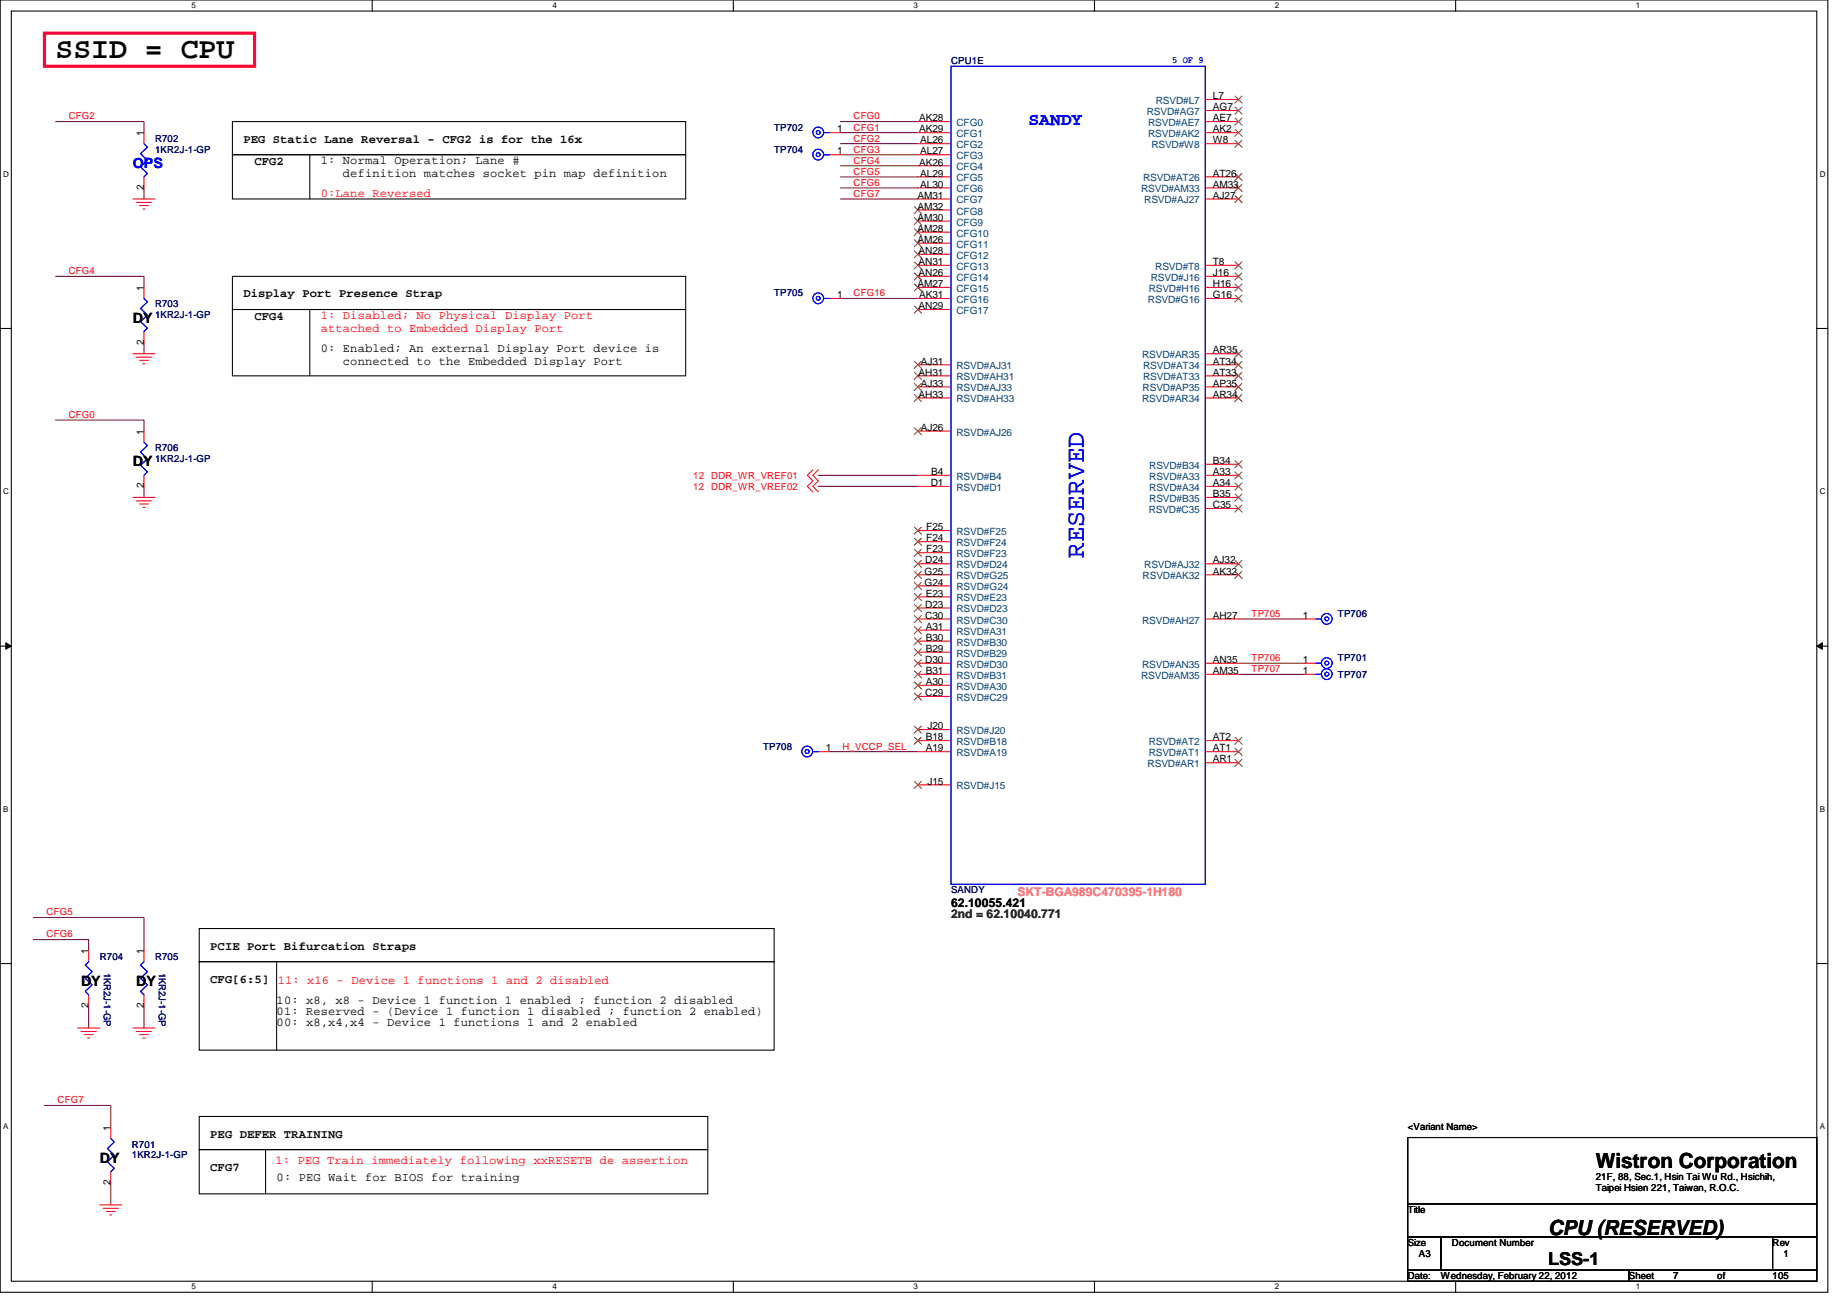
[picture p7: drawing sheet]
<svg xmlns="http://www.w3.org/2000/svg" width="297mm" height="210mm" viewBox="0 0 297 210" stroke-linecap="round" stroke-linejoin="round" font-family="sans-serif">
<path d="M0 0h294v207.9h-294zM1.8 1.8h290.4v204.3h-290.4z" fill="none" stroke="#000" stroke-width=".17"/>
<g fill="#fff">
<path d="M30.8 .2h.7v1.4h-.7z"/>
<path d="M30.8 206.2h.7v1.4h-.7z"/>
</g>
<path d="M59.9 0v1.8M59.9 206.1v1.8" fill="none" stroke="#000" stroke-width=".17"/>
<g fill="#fff">
<path d="M88.9 .2h.6v1.4h-.6z"/>
<path d="M88.9 206.2h.6v1.4h-.6z"/>
</g>
<path d="M117.9 0v1.8M117.9 206.1v1.8" fill="none" stroke="#000" stroke-width=".17"/>
<g fill="#fff">
<path d="M146.9 .2h.7v1.4h-.7z"/>
<path d="M146.9 206.2h.7v1.4h-.7z"/>
</g>
<path d="M176 0v1.8M176 206.1v1.8" fill="none" stroke="#000" stroke-width=".17"/>
<g fill="#fff">
<path d="M205 .2h.7v1.4h-.7z"/>
<path d="M205 206.2h.7v1.4h-.7z"/>
</g>
<path d="M234.1 0v1.8M234.1 206.1v1.8" fill="none" stroke="#000" stroke-width=".17"/>
<g fill="#fff">
<path d="M263.1 .2h.7v1.4h-.7z"/>
<path d="M263.1 206.2h.7v1.4h-.7z"/>
<path d="M.5 27.3h.9v1.4h-.9z"/>
<path d="M292.6 27.3h.9v1.4h-.9z"/>
<path d="M.5 78.4h.9v1.4h-.9z"/>
<path d="M292.6 78.4h.9v1.4h-.9z"/>
</g>
<path d="M0 52.8h1.8M292.2 52.8h1.8" fill="none" stroke="#000" stroke-width=".17"/>
<g fill="#fff">
<path d="M.5 129.5h.8v1.4h-.8z"/>
<path d="M292.6 129.5h.9v1.4h-.9z"/>
</g>
<path d="M0 103.9h1.8M292.2 103.9h1.8" fill="none" stroke="#000" stroke-width=".17"/>
<path d="M.9 103.4l.9 .5-.9 .5zM292.2 103.9l.9-.5v1z" fill="#000"/>
<path d="M.9 103.4l.9 .5-.9 .5zM292.2 103.9l.9-.5v1z" fill="none" stroke="#000" stroke-width=".16"/>
<g fill="#fff">
<path d="M.5 180.5h.8v1.4h-.8z"/>
<path d="M292.6 180.5h.9v1.4h-.9z"/>
</g>
<g fill="none" stroke="#000" stroke-width=".17">
<path d="M37.4 19.6h72.9v5.3h-72.9zM37.4 24.9h72.9v7.1h-72.9zM49.8 24.9v7.1M37.4 49.8h72.9v10.7h-72.9zM37.4 44.4h72.9v5.4h-72.9zM49.8 49.8v10.7M0 155h1.8M32 149.4h92.5v5.3h-92.5zM32 154.7h92.5v14.2h-92.5zM44.5 154.7v14.2M292.2 155h1.8M32 179.6h81.8v5.3h-81.8z"/>
<path d="M32 184.9h81.8v7.1h-81.8zM42.7 184.9v7.1M226.4 183h65.8v10.6h-65.8zM226.4 193.6h65.8v5.4h-65.8zM226.4 199h5.3v5.3h-5.3zM231.7 199h53.4v5.3h-53.4zM285.1 199h7.1v5.3h-7.1zM226.4 204.3h35.6v1.8h-35.6zM262 204.3h30.2v1.8h-30.2z"/>
</g>
<g fill="none" stroke="#800040" stroke-width=".17">
<path d="M8.9 19.6h14.3v1.7M135.2 19.6h12.4M23.2 30.2v1.8M135.2 26.7h12.4M135.2 23.1h12.4M135.2 28.4h12.4M135.2 30.2h12.4M135.2 32h12.4M135.2 24.9h12.4M135.2 21.3h12.4M8.9 44.4h14.3v1.8M23.2 55.1v1.8"/>
<path d="M135.2 48h12.4M8.9 67.6h14.3v1.7M23.2 78.2v1.8M131.6 76.5h16M131.6 78.2h16M199.2 99.6h10.6M199.2 106.7h10.6M199.2 108.5h10.6M133.4 120.9h14.2M5.4 151.1h8.9v1.8M5.4 147.6h17.8v5.3M7.2 177.8h10.6v3.6"/>
<path d="M14.3 161.8v3.6M23.2 161.8v3.6M17.8 190.2v3.6"/>
</g>
<g fill="none" stroke="#f00" stroke-width=".17">
<path d="M147.6 19.6h5.3M193.8 19.6h5.4M193.8 16h5.4M193.8 17.8h5.4M21.4 32h3.5M21.9 32.6h2.5M22.4 33.1h1.5M23 33.6h.3M23.2 21.3v1.8M23.2 28.4v1.8M133.4 24.9h1.8M133.4 21.3h1.8"/>
<path d="M147.6 24.9h5.3M147.6 21.3h5.3M147.6 23.1h5.3M147.6 26.7h5.3M147.6 28.4h5.3M147.6 30.2h5.3M147.6 32h5.3M147.6 33.8h5.3M147.6 35.6h5.3M147.6 37.3h5.3M147.6 39.1h5.3M193.8 21.3h5.4"/>
<path d="M193.8 23.1h5.4M193.8 28.4h5.4M193.8 30.2h5.4M193.8 32h5.4M21.4 56.9h3.5M21.9 57.4h2.5M22.4 58h1.5M23 58.5h.3M23.2 46.2v1.8M23.2 53.3v1.8M133.4 48h1.8M147.6 40.9h5.3"/>
<path d="M147.6 42.7h5.3M147.6 44.4h5.3M147.6 46.2h5.3M147.6 48h5.3M147.6 49.8h5.3M147.6 58.7h5.3M193.8 42.7h5.4M193.8 44.4h5.4M193.8 46.2h5.4M193.8 48h5.4M193.8 58.7h5.4M193.8 56.9h5.4"/>
<path d="M23.2 69.3v1.8M23.2 76.5v1.7M130.7 75.6l-.9 .9 .9 .8-.9 .9 .9 .9M131.6 75.6l-.9 .9 .9 .8-.9 .9 .9 .9M147.6 60.5h5.3M147.6 64h5.3M147.6 76.5h5.3M147.6 78.2h5.3M147.6 62.2h5.3M147.6 69.3h5.3M193.8 60.5h5.4M193.8 64h5.4"/>
<path d="M193.8 74.7h5.4M193.8 76.5h5.4M193.8 78.2h5.4M193.8 62.2h5.4M21.4 80h3.5M21.9 80.6h2.5M22.4 81.1h1.5M23 81.6h.3M147.6 99.6h5.3M147.6 90.7h5.3M147.6 92.5h5.3M147.6 97.8h5.3"/>
<path d="M147.6 85.3h5.3M147.6 87.1h5.3M147.6 94.2h5.3M147.6 96h5.3M147.6 88.9h5.3M193.8 99.6h5.4M193.8 80h5.4M193.8 81.8h5.4M193.8 90.7h5.4M193.8 92.5h5.4M209.8 99.6h1.8M147.6 108.5h5.3"/>
<path d="M147.6 119.1h5.3M147.6 101.3h5.3M147.6 103.1h5.3M147.6 106.7h5.3M147.6 104.9h5.3M147.6 110.2h5.3M147.6 112h5.3M147.6 117.3h5.3M193.8 108.5h5.4M193.8 119.1h5.4M193.8 106.7h5.4M209.8 108.5h1.8"/>
<path d="M209.8 106.7h1.8M131.6 120.9h1.8M147.6 120.9h5.3M147.6 126.2h5.3M193.8 120.9h5.4M193.8 122.7h5.4M14.3 152.9v1.8M23.2 152.9v1.8M12.5 165.4h3.5M13 165.9h2.5M13.5 166.4h1.5M14.1 167h.3"/>
<path d="M14.3 160v1.8M21.4 165.4h3.5M21.9 165.9h2.5M22.4 166.4h1.5M23 167h.3M23.2 160v1.8M16 193.8h3.6M16.6 194.4h2.4M17.1 194.9h1.4M17.6 195.4h.4M17.8 181.4v1.7M17.8 188.5v1.7"/>
</g>
<path d="M7.2 5.3h33.7v5.4h-33.7z" fill="none" stroke="#f00" stroke-width=".51"/>
<g fill="none" stroke="#00f" stroke-width=".17">
<path d="M152.9 10.7h40.9v131.5h-40.9zM23.2 23.1l.5 .6-1.1 1 1.1 1.1-1.1 1 1.1 1.1-.5 .5M132.5 24.9h.9M132.5 21.3h.9M23.2 48l.5 .6-1.1 1 1.1 1.1-1.1 1 1.1 1.1-.5 .5M132.5 48h.9M23.2 71.1l.5 .6-1.1 1 1.1 1.1-1.1 1 1.1 1.1-.5 .6M211.6 99.6h.9M211.6 108.5h.9M211.6 106.7h.9M130.7 120.9h.9M14.3 154.7l-.6 .5 1.1 1.1-1.1 1.1 1.1 1-1.1 1.1 .6 .5"/>
<path d="M23.2 154.7l-.6 .5 1.1 1.1-1.1 1.1 1.1 1-1.1 1.1 .6 .5M17.8 183.1l.6 .6-1.1 1 1.1 1.1-1.1 1.1 1.1 1-.6 .6"/>
<circle cx="131.6" cy="21.3" r=".32"/>
<circle cx="131.6" cy="24.9" r=".32"/>
<circle cx="131.6" cy="21.3" r=".87"/>
<circle cx="131.6" cy="24.9" r=".87"/>
<circle cx="131.6" cy="48" r=".32"/>
<circle cx="131.6" cy="48" r=".87"/>
<circle cx="213.4" cy="99.5" r=".32"/>
<circle cx="213.4" cy="99.5" r=".87"/>
<circle cx="213.4" cy="106.7" r=".32"/>
<circle cx="213.4" cy="108.4" r=".32"/>
<circle cx="213.4" cy="106.7" r=".87"/>
<circle cx="213.4" cy="108.4" r=".87"/>
<circle cx="129.8" cy="120.9" r=".32"/>
<circle cx="129.8" cy="120.9" r=".87"/>
</g>
<g fill="none" stroke="#804000" stroke-width=".16">
<path d="M198.6 19l1.2 1.2M198.6 15.5l1.2 1.1M198.6 17.2l1.2 1.2M199.7 19l-1.1 1.2M199.7 15.5l-1.1 1.1M199.7 17.2l-1.1 1.2M147.1 33.2l1.1 1.2M147.1 35l1.1 1.2M147.1 36.8l1.1 1.1M147.1 38.6l1.1 1.1M148.2 33.2l-1.2 1.2M148.2 35l-1.2 1.2"/>
<path d="M148.2 36.8l-1.2 1.1M148.2 38.6l-1.2 1.1M198.6 29.7l1.2 1.1M198.6 31.5l1.2 1.1M198.6 20.8l1.2 1.1M198.6 22.6l1.2 1.1M198.6 27.9l1.2 1.1M199.7 29.7l-1.1 1.1M199.7 31.5l-1.1 1.1M199.7 20.8l-1.1 1.1M199.7 22.6l-1.1 1.1M199.7 27.9l-1.1 1.1"/>
<path d="M147.1 40.3l1.1 1.2M147.1 42.1l1.1 1.2M147.1 43.9l1.1 1.1M147.1 45.7l1.1 1.1M147.1 49.2l1.1 1.2M147.1 58.1l1.1 1.2M147.1 59.9l1.1 1.1M148.2 40.3l-1.2 1.2M148.2 42.1l-1.2 1.2M148.2 43.9l-1.2 1.1M148.2 45.7l-1.2 1.1M148.2 49.2l-1.2 1.2"/>
<path d="M148.2 58.1l-1.2 1.2M148.2 59.9l-1.2 1.1M198.6 43.9l1.2 1.1M198.6 58.1l1.2 1.2M198.6 45.7l1.2 1.1M198.6 47.5l1.2 1.1M198.6 56.3l1.2 1.2M198.6 59.9l1.2 1.1M198.6 42.1l1.2 1.2M199.7 43.9l-1.1 1.1M199.7 58.1l-1.1 1.2M199.7 45.7l-1.1 1.1"/>
<path d="M199.7 47.5l-1.1 1.1M199.7 56.3l-1.1 1.2M199.7 59.9l-1.1 1.1M199.7 42.1l-1.1 1.2M147.1 68.8l1.1 1.1M147.1 61.7l1.1 1.1M147.1 63.5l1.1 1.1M148.2 68.8l-1.2 1.1M148.2 61.7l-1.2 1.1M148.2 63.5l-1.2 1.1M198.6 63.5l1.2 1.1M198.6 74.1l1.2 1.2"/>
<path d="M198.6 75.9l1.2 1.1M198.6 77.7l1.2 1.1M198.6 79.5l1.2 1.1M198.6 61.7l1.2 1.1M199.7 63.5l-1.1 1.1M199.7 74.1l-1.1 1.2M199.7 75.9l-1.1 1.1M199.7 77.7l-1.1 1.1M199.7 79.5l-1.1 1.1M199.7 61.7l-1.1 1.1M147.1 99l1.1 1.2M147.1 97.2l1.1 1.2"/>
<path d="M147.1 84.8l1.1 1.1M147.1 86.6l1.1 1.1M147.1 90.1l1.1 1.2M147.1 91.9l1.1 1.1M147.1 93.7l1.1 1.1M147.1 95.5l1.1 1.1M147.1 88.3l1.1 1.2M148.2 95.5l-1.2 1.1M148.2 97.2l-1.2 1.2M148.2 99l-1.2 1.2M148.2 93.7l-1.2 1.1M148.2 84.8l-1.2 1.1"/>
<path d="M148.2 86.6l-1.2 1.1M148.2 90.1l-1.2 1.2M148.2 91.9l-1.2 1.1M148.2 88.3l-1.2 1.2M198.6 81.2l1.2 1.2M198.6 90.1l1.2 1.2M198.6 91.9l1.2 1.1M199.7 81.2l-1.1 1.2M199.7 90.1l-1.1 1.2M199.7 91.9l-1.1 1.1M147.1 100.8l1.1 1.1M147.1 102.6l1.1 1.1"/>
<path d="M147.1 106.1l1.1 1.2M147.1 104.4l1.1 1.1M147.1 109.7l1.1 1.1M147.1 107.9l1.1 1.2M147.1 111.5l1.1 1.1M147.1 116.8l1.1 1.1M147.1 118.6l1.1 1.1M148.2 109.7l-1.2 1.1M148.2 107.9l-1.2 1.2M148.2 100.8l-1.2 1.1M148.2 102.6l-1.2 1.1M148.2 106.1l-1.2 1.2"/>
<path d="M148.2 104.4l-1.2 1.1M148.2 111.5l-1.2 1.1M148.2 116.8l-1.2 1.1M148.2 118.6l-1.2 1.1M198.6 118.6l1.2 1.1M199.7 118.6l-1.1 1.1M147.1 125.7l1.1 1.1M148.2 125.7l-1.2 1.1M198.6 120.4l1.2 1.1M198.6 122.1l1.2 1.2M199.7 120.4l-1.1 1.1M199.7 122.1l-1.1 1.2"/>
</g>
<text font-size="4.8" x="8.9" y="9.4">SSID = CPU</text>
<text font-size="4.2" fill="#00f" x="174.3" y="89.8" transform="rotate(-90 174.3 89.8)">RESERVED</text>
<g font-size="3.3">
<text x="256.6" y="187.9">Wistron Corporation</text>
<text x="249" y="198.6">CPU (RESERVED)</text>
</g>
<text font-size="2.8" fill="#00f" x="165.4" y="20.2">SANDY</text>
<text font-size="2.8" x="249" y="203.5">LSS-1</text>
<text font-size="2.3" fill="#00f" x="21.4" y="27">OPS</text>
<g font-size="2.3">
<text x="21.4" y="51.9">DY</text>
<text x="21.4" y="75">DY</text>
<text x="13" y="158.6">DY</text>
<text x="21.9" y="158.6">DY</text>
<text x="16" y="187">DY</text>
</g>
<g font-size="1.9">
<text x="39.2" y="22.9">PEG Static Lane Reversal - CFG2 is for the 16x</text>
<text x="40.9" y="26.5">CFG2</text>
<text x="51.6" y="26.4">1: Normal Operation; Lane #</text>
<text x="55.2" y="28.5">definition matches socket pin map definition</text>
<text x="39.2" y="47.8">Display Port Presence Strap</text>
<text x="40.9" y="51.4">CFG4</text>
<text x="51.6" y="56.6">0: Enabled; An external Display Port device is</text>
<text x="55.2" y="58.7">connected to the Embedded Display Port</text>
<text x="152.9" y="145.8">62.10055.421</text>
<text x="33.8" y="152.7">PCIE Port Bifurcation Straps</text>
<text x="33.8" y="158.1">CFG[6:5]</text>
<text x="44.5" y="161.5">10: x8, x8 - Device 1 function 1 enabled ; function 2 disabled</text>
<text x="44.5" y="163.3">01: Reserved - (Device 1 function 1 disabled ; function 2 enabled)</text>
<text x="44.5" y="165.1">00: x8,x4,x4 - Device 1 functions 1 and 2 enabled</text>
<text x="33.8" y="183">PEG DEFER TRAINING</text>
<text x="33.8" y="188.3">CFG7</text>
<text x="44.5" y="190">0: PEG Wait for BIOS for training</text>
</g>
<g font-size="1.9" fill="#f00">
<text x="51.6" y="31.7">0:Lane Reversed</text>
<text x="51.6" y="51.3">1: Disabled; No Physical Display Port</text>
<text x="51.6" y="53.4">attached to Embedded Display Port</text>
<text x="44.7" y="158.3">11: x16 - Device 1 functions 1 and 2 disabled</text>
<text x="44.3" y="187.2">1: PEG Train immediately following xxRESETB de assertion</text>
</g>
<text font-size="1.9" fill="#008000" x="152.9" y="147.6">2nd = 62.10040.771</text>
<text font-size="1.9" fill="#f0f" x="163.6" y="144.1">SKT-BGA989C470395-1H180</text>
<g font-size="1.6" fill="#000080">
<text x="152.9" y="10.3">CPU1E</text>
<text x="24.9" y="22.8">R702</text>
<text x="124.5" y="21">TP702</text>
<text x="24.9" y="24.6">1KR2J-1-GP</text>
<text x="124.5" y="24.6">TP704</text>
<text x="124.5" y="47.7">TP705</text>
<text x="24.9" y="49.4">R703</text>
<text x="24.9" y="51.2">1KR2J-1-GP</text>
<text x="24.9" y="72.6">R706</text>
<text x="24.9" y="74.3">1KR2J-1-GP</text>
<text x="215.2" y="99.2">TP706</text>
<text x="215.2" y="106.3">TP701</text>
<text x="215.2" y="109">TP707</text>
<text x="122.7" y="120.6">TP708</text>
<text x="152.9" y="143.7">SANDY</text>
<text x="16" y="154.3">R704</text>
<text x="24.9" y="154.3">R705</text>
<text x="16.7" y="156.5" transform="rotate(90 16.7 156.5)">1KR2J-1-GP</text>
<text x="25.6" y="156.5" transform="rotate(90 25.6 156.5)">1KR2J-1-GP</text>
<text x="21.2" y="184.6">R701</text>
<text x="21.2" y="186.2">1KR2J-1-GP</text>
</g>
<text font-size="1.6" fill="#00f" x="188.5" y="10.1">5 OF 9</text>
<g font-size="1.6" fill="#004080">
<text x="185.9" y="16.7">RSVD#L7</text>
<text x="153.8" y="20.3">CFG0</text>
<text x="153.8" y="22.1">CFG1</text>
<text x="153.8" y="23.8">CFG2</text>
<text x="184.4" y="18.5">RSVD#AG7</text>
<text x="184.7" y="20.3">RSVD#AE7</text>
<text x="184.7" y="22.1">RSVD#AK2</text>
<text x="185.2" y="23.8">RSVD#W8</text>
<text x="153.8" y="25.6">CFG3</text>
<text x="153.8" y="27.4">CFG4</text>
<text x="153.8" y="29.2">CFG5</text>
<text x="183.9" y="29.2">RSVD#AT26</text>
<text x="153.8" y="30.9">CFG6</text>
<text x="153.8" y="32.7">CFG7</text>
<text x="153.8" y="34.5">CFG8</text>
<text x="183.5" y="30.9">RSVD#AM33</text>
<text x="184" y="32.7">RSVD#AJ27</text>
<text x="153.8" y="36.3">CFG9</text>
<text x="153.8" y="38.1">CFG10</text>
<text x="153.8" y="39.8">CFG11</text>
<text x="153.8" y="41.6">CFG12</text>
<text x="153.8" y="43.4">CFG13</text>
<text x="153.8" y="45.2">CFG14</text>
<text x="153.8" y="46.9">CFG15</text>
<text x="184.7" y="46.9">RSVD#H16</text>
<text x="185.1" y="45.2">RSVD#J16</text>
<text x="185.8" y="43.4">RSVD#T8</text>
<text x="153.8" y="48.7">CFG16</text>
<text x="153.8" y="50.5">CFG17</text>
<text x="184.6" y="48.7">RSVD#G16</text>
<text x="153.8" y="59.4">RSVD#AJ31</text>
<text x="183.7" y="57.6">RSVD#AR35</text>
<text x="183.9" y="59.4">RSVD#AT34</text>
<text x="153.8" y="61.2">RSVD#AH31</text>
<text x="153.8" y="62.9">RSVD#AJ33</text>
<text x="153.8" y="64.7">RSVD#AH33</text>
<text x="183.7" y="64.7">RSVD#AR34</text>
<text x="183.8" y="62.9">RSVD#AP35</text>
<text x="183.9" y="61.2">RSVD#AT33</text>
<text x="153.8" y="70.1">RSVD#AJ26</text>
<text x="153.8" y="77.2">RSVD#B4</text>
<text x="184.8" y="75.4">RSVD#B34</text>
<text x="184.8" y="77.2">RSVD#A33</text>
<text x="153.8" y="79">RSVD#D1</text>
<text x="184.7" y="82.5">RSVD#C35</text>
<text x="184.8" y="79">RSVD#A34</text>
<text x="184.8" y="80.7">RSVD#B35</text>
<text x="153.8" y="86.1">RSVD#F25</text>
<text x="153.8" y="87.8">RSVD#F24</text>
<text x="153.8" y="89.6">RSVD#F23</text>
<text x="153.8" y="91.4">RSVD#D24</text>
<text x="153.8" y="93.2">RSVD#G25</text>
<text x="153.8" y="95">RSVD#G24</text>
<text x="183.8" y="93.2">RSVD#AK32</text>
<text x="184" y="91.4">RSVD#AJ32</text>
<text x="153.8" y="100.3">RSVD#C30</text>
<text x="153.8" y="98.5">RSVD#D23</text>
<text x="153.8" y="96.7">RSVD#E23</text>
<text x="183.7" y="100.3">RSVD#AH27</text>
<text x="153.8" y="102.1">RSVD#A31</text>
<text x="153.8" y="103.8">RSVD#B30</text>
<text x="153.8" y="107.4">RSVD#D30</text>
<text x="153.8" y="105.6">RSVD#B29</text>
<text x="183.7" y="107.4">RSVD#AN35</text>
<text x="153.8" y="111">RSVD#A30</text>
<text x="153.8" y="109.2">RSVD#B31</text>
<text x="153.8" y="112.7">RSVD#C29</text>
<text x="183.5" y="109.2">RSVD#AM35</text>
<text x="153.8" y="118.1">RSVD#J20</text>
<text x="153.8" y="119.8">RSVD#B18</text>
<text x="184.7" y="119.8">RSVD#AT2</text>
<text x="153.8" y="121.6">RSVD#A19</text>
<text x="184.6" y="123.4">RSVD#AR1</text>
<text x="184.7" y="121.6">RSVD#AT1</text>
<text x="153.8" y="127">RSVD#J15</text>
</g>
<g font-size="1.6">
<text x="195.1" y="16">L7</text>
<text x="195.1" y="17.7">AG7</text>
<text x="23.1" y="21.9" transform="rotate(-90 23.1 21.9)">1</text>
<text x="134.6" y="21.3">1</text>
<text x="147.8" y="19.5">AK28</text>
<text x="147.8" y="21.3">AK29</text>
<text x="148" y="23.1">AL26</text>
<text x="195.1" y="23.1">W8</text>
<text x="195.1" y="19.5">AE7</text>
<text x="195.1" y="21.3">AK2</text>
<text x="134.6" y="24.8">1</text>
<text x="147.8" y="26.6">AK26</text>
<text x="148" y="24.8">AL27</text>
<text x="148" y="28.4">AL29</text>
<text x="195.1" y="28.4">AT26</text>
<text x="23.1" y="30.6" transform="rotate(-90 23.1 30.6)">2</text>
<text x="147.6" y="32">AM31</text>
<text x="147.6" y="33.7">AM32</text>
<text x="147.6" y="35.5">AM30</text>
<text x="148" y="30.2">AL30</text>
<text x="195.1" y="32">AJ27</text>
<text x="195.1" y="30.2">AM33</text>
<text x="147.6" y="37.3">AM28</text>
<text x="147.6" y="39.1">AM26</text>
<text x="147.7" y="40.9">AN28</text>
<text x="23.1" y="46.8" transform="rotate(-90 23.1 46.8)">1</text>
<text x="134.6" y="48">1</text>
<text x="147.6" y="46.2">AM27</text>
<text x="147.7" y="42.6">AN31</text>
<text x="147.7" y="44.4">AN26</text>
<text x="147.8" y="48">AK31</text>
<text x="195.1" y="46.2">H16</text>
<text x="195.1" y="48">G16</text>
<text x="195.1" y="42.6">T8</text>
<text x="195.1" y="44.4">J16</text>
<text x="147.7" y="49.7">AN29</text>
<text x="23.1" y="55.5" transform="rotate(-90 23.1 55.5)">2</text>
<text x="148.1" y="58.6">AJ31</text>
<text x="195.1" y="58.6">AT34</text>
<text x="195.1" y="56.9">AR35</text>
<text x="147.7" y="60.4">AH31</text>
<text x="147.7" y="64">AH33</text>
<text x="148.1" y="62.2">AJ33</text>
<text x="195.1" y="60.4">AT33</text>
<text x="195.1" y="64">AR34</text>
<text x="195.1" y="62.2">AP35</text>
<text x="23.1" y="69.9" transform="rotate(-90 23.1 69.9)">1</text>
<text x="148.1" y="69.3">AJ26</text>
<text x="149.8" y="76.4">B4</text>
<text x="195.1" y="74.6">B34</text>
<text x="195.1" y="76.4">A33</text>
<text x="23.1" y="78.6" transform="rotate(-90 23.1 78.6)">2</text>
<text x="149.7" y="78.2">D1</text>
<text x="195.1" y="81.7">C35</text>
<text x="195.1" y="78.2">A34</text>
<text x="195.1" y="80">B35</text>
<text x="149" y="85.3">F25</text>
<text x="149" y="87.1">F24</text>
<text x="149" y="88.9">F23</text>
<text x="148.7" y="92.4">G25</text>
<text x="148.7" y="94.2">G24</text>
<text x="148.8" y="90.6">D24</text>
<text x="148.9" y="96">E23</text>
<text x="195.1" y="92.4">AK32</text>
<text x="195.1" y="90.6">AJ32</text>
<text x="148.8" y="99.5">C30</text>
<text x="148.8" y="97.7">D23</text>
<text x="148.9" y="101.3">A31</text>
<text x="195.1" y="99.5">AH27</text>
<text x="209.5" y="99.5">1</text>
<text x="148.8" y="106.6">D30</text>
<text x="148.9" y="103.1">B30</text>
<text x="148.9" y="104.9">B29</text>
<text x="195.1" y="106.6">AN35</text>
<text x="209.5" y="106.6">1</text>
<text x="148.8" y="112">C29</text>
<text x="148.9" y="110.2">A30</text>
<text x="148.9" y="108.4">B31</text>
<text x="195.1" y="108.4">AM35</text>
<text x="209.5" y="108.4">1</text>
<text x="148.9" y="119.1">B18</text>
<text x="149.1" y="117.3">J20</text>
<text x="195.1" y="119.1">AT2</text>
<text x="132.8" y="120.9">1</text>
<text x="148.9" y="120.9">A19</text>
<text x="195.1" y="120.9">AT1</text>
<text x="195.1" y="122.6">AR1</text>
<text x="149.1" y="126.2">J15</text>
<text x="14.2" y="153.5" transform="rotate(-90 14.2 153.5)">1</text>
<text x="23.1" y="153.5" transform="rotate(-90 23.1 153.5)">1</text>
<text x="14.2" y="162.1" transform="rotate(-90 14.2 162.1)">2</text>
<text x="23.1" y="162.1" transform="rotate(-90 23.1 162.1)">2</text>
<text x="17.8" y="181.9" transform="rotate(-90 17.8 181.9)">1</text>
<text x="226.4" y="181.7">&lt;Variant Name&gt;</text>
<text x="17.8" y="190.6" transform="rotate(-90 17.8 190.6)">2</text>
<text x="256.6" y="189.7">21F, 88, Sec.1, Hsin Tai Wu Rd., Hsichih,</text>
<text x="256.6" y="191.6">Taipei Hsien 221, Taiwan, R.O.C.</text>
<text x="226.4" y="195.1">Title</text>
<text x="226.4" y="200.4">Size</text>
<text x="228.2" y="202.2">A3</text>
<text x="233.5" y="200.4">Document Number</text>
<text x="285.1" y="200.4">Rev</text>
<text x="286.8" y="202.2">1</text>
<text x="226.4" y="205.7">Date:</text>
<text x="231.7" y="205.7">Wednesday, February 22, 2012</text>
<text x="262" y="205.7">Sheet</text>
<text x="269.1" y="205.7">7</text>
<text x="276.2" y="205.7">of</text>
<text x="285.1" y="205.7">105</text>
</g>
<g font-size="1.6" fill="#f00">
<text x="11" y="19.2">CFG2</text>
<text x="137.3" y="22.8">CFG2</text>
<text x="137.3" y="19.2">CFG0</text>
<text x="137.3" y="21">CFG1</text>
<text x="137.3" y="26.3">CFG4</text>
<text x="137.3" y="28.1">CFG5</text>
<text x="137.3" y="29.9">CFG6</text>
<text x="137.3" y="24.6">CFG3</text>
<text x="137.3" y="31.7">CFG7</text>
<text x="11" y="44.1">CFG4</text>
<text x="137.3" y="47.7">CFG16</text>
<text x="11" y="67.2">CFG0</text>
<text x="111.5" y="77">12</text>
<text x="114.4" y="77">DDR_WR_VREF01</text>
<text x="111.5" y="78.8">12</text>
<text x="114.4" y="78.8">DDR_WR_VREF02</text>
<text x="201.3" y="99.2">TP705</text>
<text x="201.3" y="106.3">TP706</text>
<text x="201.3" y="108.1">TP707</text>
<text x="135.5" y="120.6">H_VCCP_SEL</text>
<text x="7.5" y="147.2">CFG5</text>
<text x="7.5" y="150.8">CFG6</text>
<text x="9.3" y="177.5">CFG7</text>
</g>
<g font-size="1.3">
<text x="30.8" y="1.3">5</text>
<text x="88.9" y="1.3">4</text>
<text x="146.9" y="1.3">3</text>
<text x="205" y="1.3">2</text>
<text x="263.1" y="1.3">1</text>
<text x=".5" y="28.4">D</text>
<text x="292.6" y="28.4">D</text>
<text x=".5" y="79.5">C</text>
<text x="292.6" y="79.5">C</text>
<text x=".5" y="130.6">B</text>
<text x="292.6" y="130.6">B</text>
<text x=".5" y="181.7">A</text>
<text x="292.6" y="181.7">A</text>
<text x="30.8" y="207.4">5</text>
<text x="88.9" y="207.4">4</text>
<text x="146.9" y="207.4">3</text>
<text x="205" y="207.4">2</text>
<text x="263.1" y="207.4">1</text>
</g>
</svg>
